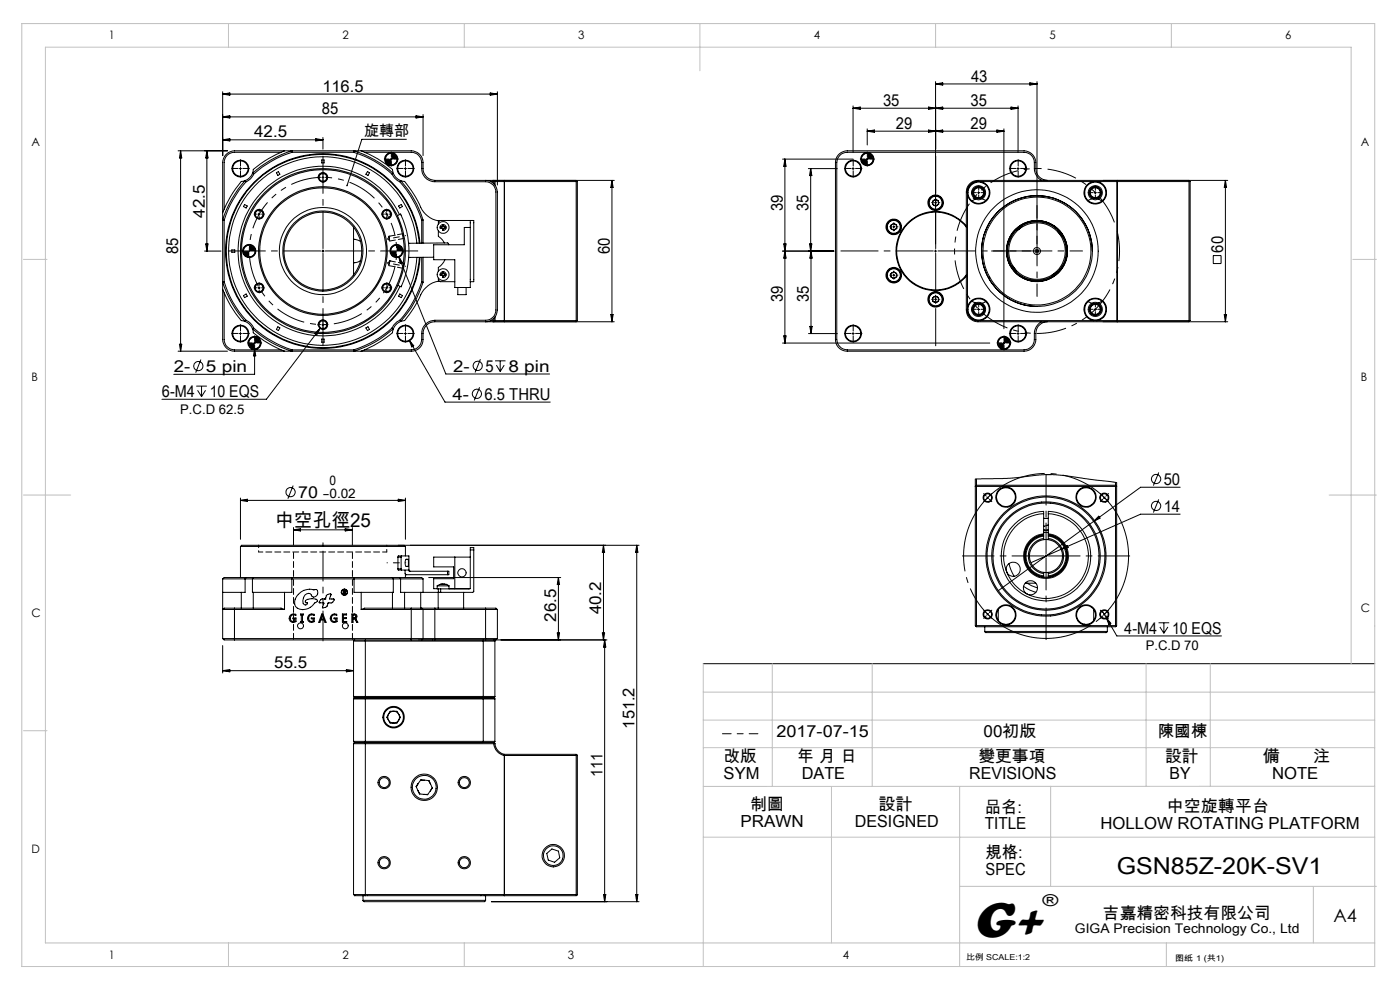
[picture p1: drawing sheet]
<svg xmlns="http://www.w3.org/2000/svg" width="297mm" height="210mm" viewBox="0 0 297 210" stroke-linecap="round" stroke-linejoin="round" font-family="sans-serif">
<g fill="none" stroke="#000" stroke-width=".21">
<path d="M47.2 19.5v13.5M47.2 20l1.6-.3v.5zM47.2 20h58.3M104 19.7l1.5 .3-1.5 .2zM105.5 19.5v19.8M198.5 17.3v34.4M198.5 17.8l1.5-.2v.5zM198.5 17.8h21.5M218.5 17.6l1.5 .2-1.5 .3zM220 17.3v34.4M37.8 32h10.5M38.3 32l.3 1.5h-.5z"/>
<path d="M38.3 32v42.5M43.9 32v21.3M43.9 32l.2 1.5h-.5zM47.2 29.7h21.3M47.2 29.7l1.6-.3v.5zM47.2 24.8l1.6-.3v.5zM47.2 24.8h42.5M50.8 35.8h.5M51 35.5v.5M52 38.3a22.8 22.8 0 0 0-4.8 8.4h.4M52 38.3l-.7 .2a20.5 20.5 0 0 0-4.1 6.6M52 38.3l.2 .3"/>
<path d="M52.2 38.6a21.8 21.8 0 0 0-4.6 8.1M53.6 36.8a2.6 2.6 0 0 1-1.6 1.5M53.6 36.8l.2 .2M53.8 37a2.92 2.92 0 0 1-1.6 1.6M58.6 36.6l.5-.2 .3 .6-.5 .2zM59.6 32.3h-9.9a2.17 2.17 0 0 0-2.1 2.2v9.9M60.4 32a21.2 21.2 0 0 0-6.7 4l-.1 .8M61.9 32.3a21.8 21.8 0 0 0-8.1 4.7M61.9 32.3v-.3a22.2 22.2 0 0 0-8.3 4.8M61.9 32.3h13.1M67 29.4l1.5 .3-1.5 .2zM67.5 37.9a1 1 0 0 1 .9-1.3 1 1 0 0 1 1.1 1.1 1 1 0 0 1-1.3 .9"/>
<path d="M68.3 33.9h.5v.7h-.5zM68.3 37.6h.5M68.5 29.2v2.4M68.5 37.4v.5M75 32.3a21.1 21.1 0 0 1 8.2 4.7M75 32.3l.1-.3a22.4 22.4 0 0 1 8.3 4.8M76.6 32a20.2 20.2 0 0 1 6.7 4l.1 .8M77.4 32.3h9.8a2.23 2.23 0 0 1 2.3 2.2 3.4 3.4 0 0 0 1 3.4l.8 .5 1 .2h10.7a2.17 2.17 0 0 1 2.2 2.1v25a2.17 2.17 0 0 1-2.2 2.2h-10.7a2.81 2.81 0 0 0-2.8 2.9 2.76 2.76 0 0 1-1.4 3.2l-.9 .2h-9.8M78 36.4l.4 .2-.3 .6-.5-.2zM82.8 33.8h.5M83 32.5a1.26 1.26 0 0 0-1.3 1.3M83 33.5v.5"/>
<path d="M83.2 37a3.1 3.1 0 0 0 1.6 1.6M83.4 36.8a2.88 2.88 0 0 0 1.6 1.5M83.4 36.8l-.2 .2M84.2 33.8a1.21 1.21 0 0 1-1.2 1.2M84.8 38.6a23.1 23.1 0 0 1 4.7 8.1M85 38.3a22.8 22.8 0 0 1 4.7 8.4M85 38.3l.7 .2a22.2 22.2 0 0 1 3.8 6 5.1 5.1 0 0 0 3.7 2.4M85 38.3l-.2 .3M85.8 35.8h.5M86 35.5v.5M86.2 29.6h-9.4l-3.2 9.8M88.3 24.5l1.4 .3-1.4 .2z"/>
<path d="M89.7 24.3v8.7M103 38.3a2.5 2.5 0 0 1 2.5 2.4v25a2.51 2.51 0 0 1-2.5 2.6M104.1 38.5h.7M104.8 38.5v.5M104.9 38.4l-.1 .1M105 38.5l-.2-.2h2.2v30h-2.2l.1-.2M105 38.5h17.2M105 38.5v.8M122.2 38.5v29.5M122.2 38.3l.2 .1M122.4 38.4l.1 29.6-.3 .3M122.4 38.4l-.2 .1"/>
<path d="M129.8 38.3l.3 1.4h-.5zM129.8 38.3v30M130.3 38.3h-38a2.51 2.51 0 0 1-2.6-2.5 3.1 3.1 0 0 0-1.2-3.5l-1.3-.3h-37.5a2.57 2.57 0 0 0-2.5 2.5v37.5a2.51 2.51 0 0 0 2.5 2.5h37.5a2.45 2.45 0 0 0 2.5-2.5 3.1 3.1 0 0 1 1.3-3.4l1.3-.3h38M166 33.8h15M166.5 33.8v39M166.5 33.8l.3 1.5h-.5zM171.5 35.8h6.1M172 35.8v17.5M172 35.8l.2 1.4h-.5zM180.7 35.8h.5M181 22.5v9.9M181 35.5v.5"/>
<path d="M181 23h35M181 23l1.5-.3v.5zM183.7 33.8h.5M184 27.3v3.5M184 33.5v.5M184 27.8h29M184 27.8l1.5-.2v.5zM184 32.5a1.21 1.21 0 0 0-1.3 1.3M185.2 33.8a1.26 1.26 0 0 1-1.2 1.2M197 27.6l1.5 .2-1.5 .3zM197 22.7l1.5 .3-1.5 .2zM198.5 23l1.5-.3v.5z"/>
<path d="M198.5 27.8l1.5-.2v.5zM207 38.6a2.4 2.4 0 0 0-1.7 1.7M207 38.6a2.15 2.15 0 0 0-1.7 1.7M208 38.5a2.39 2.39 0 0 1 2 2.5 2.39 2.39 0 0 1-2.3 2.3 2.39 2.39 0 0 1-2.5-2.1M208 38.5h44.2M208 38.5l-1 .1M211.5 27.6l1.5 .2-1.5 .3zM213 27.3v42.4M214.5 22.7l1.5 .3-1.5 .2zM215.7 35.8h.5M216 22.5v9.9M216 35.5v.5"/>
<path d="M221 38.3a3.3 3.3 0 0 1-1.6-3.8 2.17 2.17 0 0 0-2.2-2.2h-37.5a2.23 2.23 0 0 0-2.2 2.2v37.5a2.29 2.29 0 0 0 2.2 2.2h37.5a2.23 2.23 0 0 0 2.2-2.2 3.3 3.3 0 0 1 1.6-3.7M222.2 38.3a2.51 2.51 0 0 1-2.5-2.5 3.2 3.2 0 0 0-1.2-3.5l-1.3-.3h-37.5a2.51 2.51 0 0 0-2.5 2.5v37.5a2.45 2.45 0 0 0 2.5 2.5h37.5a2.5 2.5 0 0 0 2.5-2.5 3.1 3.1 0 0 1 1.3-3.4l1.2-.3M232 38.5a2.39 2.39 0 0 0-1.7 3.7 2.39 2.39 0 0 0 4.1 0 2.39 2.39 0 0 0-1.7-3.7M237 38.3v30M252.2 38.5v29.5M252.2 38.3l.3 .2v29.5l-.2 .1M252.3 38.4l-.1 .1M260 38.3v30M260 38.3l.2 1.4h-.5zM260.5 38.3h-53a2.44 2.44 0 0 0-2.5 2.4v25a2.45 2.45 0 0 0 2.5 2.6h53M43.4 53.3h3.5M43.6 51.7h.5l-.2 1.6z"/>
<path d="M47.6 59.8a21.1 21.1 0 0 0 4.6 8.1M47.6 59.8l-.4 .1a23 23 0 0 0 4.8 8.3M47.6 46.7v13.1M49.2 53h.6v.5h-.6zM51.9 43.4l.6 .3-.3 .4-.6-.3zM52.9 52a1.33 1.33 0 0 0-1.3 1.3M54 45.7a1 1 0 0 1 .9-1.2 1 1 0 0 1 1.1 1 1 1 0 0 1-1.3 .9M54.1 53.3a1.21 1.21 0 0 1-1.2 1.2M54.7 45.4h.5M55 45.2v.5M68.3 53.3h.5M68.5 53v.5"/>
<path d="M75 50.8l.7 .1 .8 .4M75 48.2v10.1M76.5 55.2l-.4 .3-1.1 .3M81.1 45.7a1 1 0 0 1 .8-1.2 1 1 0 0 1 1.1 1 1 1 0 0 1-1.2 .9M81.8 45.4h.5M82 45.2v.5M84.1 52a1.33 1.33 0 0 0-1.2 1.3M84.3 45.7l.7-.3a18.2 18.2 0 0 1 .1 15.4l-.7-.3M84.6 43.7l.5-.3 .3 .4-.6 .3zM84.6 54.4l10 24.9h22M84.6 54.4l.8 1.3-.5 .2zM84.7 45.5a18 18 0 0 0-27.5-6.3 18 18 0 0 0 .2 28.2 18 18 0 0 0 27.4-6.6"/>
<path d="M85.4 53.3v.1a1.22 1.22 0 0 1-1.3 1.1M86.7 51.6l8.3-.1 .2 .4M88.4 51.6a20 20 0 0 0-29.7-15.8 20 20 0 0 0-1.8 33.7 20 20 0 0 0 31.3-12.6l.2-2.3M88.9 51.6a20.5 20.5 0 0 0-31.3-15.6 20.5 20.5 0 0 0 .4 35 20.5 20.5 0 0 0 31-16.4M89.1 51.6a20.6 20.6 0 0 0-30.4-16.5 20.6 20.6 0 0 0-2.8 34.5 20.6 20.6 0 0 0 32.6-11.4l.6-3.6M89.5 59.8a22.3 22.3 0 0 1-4.7 8.1M89.5 46.7v4.9M89.5 54.6v5.2M89.5 59.8l.2 .1M89.7 59.9a23 23 0 0 1-4.7 8.3M89.7 46.7v4.9M89.7 54.6v5.3"/>
<path d="M89.7 46.7h-.2M92 54.6h-5.3M93 59a.58 .58 0 0 0 .5 .8h3M93 49v1.1l.8 .8 .5 .6M93.2 59.6a5.3 5.3 0 0 0-4.3 3.7 20.8 20.8 0 0 1-3.2 4.7l-.7 .2M93.4 58.4h.3M93.4 48.4a.63 .63 0 0 1 .5-.8 .63 .63 0 0 1 .7 .7 .63 .63 0 0 1-.8 .6M93.4 58.4a.63 .63 0 0 1 .5-.8 .63 .63 0 0 1 .7 .7 .63 .63 0 0 1-.8 .6M93.7 48.1l.2-.2a.17 .17 0 0 1 0-.2 .17 .17 0 0 1 .2 0 .17 .17 0 0 1 0 .2l.1 .2a.24 .24 0 0 1 .3 0 .24 .24 0 0 1 .1 .3 .35 .35 0 0 0-.4 .1 .35 .35 0 0 0-.1 .4 .29 .29 0 0 1-.3-.1 .29 .29 0 0 1 0-.4h-.1M93.7 48.1a.2 .2 0 0 0-.3 0 .2 .2 0 0 0 0 .3 .2 .2 0 0 0 .3 0M93.7 58.1h-.3v.3M93.7 48.1v.3"/>
<path d="M93.7 58.1v.3M93.9 58v-.4h.2v.4M93.9 58l-.2 .1M93.9 48h.3M93.9 48.5h.3M93.9 58h.3M93.9 58.5h.3M94.1 58l.2 .1a.22 .22 0 0 1 .2 0 .22 .22 0 0 1 .1 .3 .35 .35 0 0 0-.4 0 .35 .35 0 0 0-.1 .5 .26 .26 0 0 1-.3-.1 .26 .26 0 0 1 0-.4h-.1M94.3 48.1v.3M94.3 58.1v.3M94.4 55.1a3.5 3.5 0 0 1-1.4 1.6v.8M99.8 46.8v13"/>
<path d="M99.8 46.8h.7v13h-.7M99.8 46.8h-6.4a.6 .6 0 0 0-.4 .7M99.8 48.3h-1.3v3.6h-6.5v3.2h4.5v5.9h3.3v-1.2M166.3 51.7h.5l-.3 1.6zM166.5 53.3l.3 1.4h-.5zM171.7 51.7h.5l-.2 1.6zM172 53.3v17.5M172 53.3l.3 1.4h-.5zM176.9 53.3h-10.9M188.9 47.8l.7-.4 .6 .3 .1 .8-.6 .4-.7-.4zM188.9 58.1l.7-.4 .6 .3 .1 .7-.6 .4-.7-.3zM189.4 58.4h.5"/>
<path d="M189.4 48.1h.5M189.6 47.9v.5M189.6 58.1v.5M197.8 42.7l.6-.4 .7 .3v.7l-.6 .4-.6-.3zM198.2 53.3h.5M198.2 43h.5M198.5 53v.5M205 47.9a8.4 8.4 0 0 0-12.3-.8 8.4 8.4 0 0 0 0 12.3 8.4 8.4 0 0 0 12.3-.8M205 48.2a8.3 8.3 0 0 0-12.1-1 8.3 8.3 0 0 0 0 12.1 8.3 8.3 0 0 0 12.1-1M205.2 41.2v24.1M205.3 40.3l-.1 .9M206.4 41.2a1.25 1.25 0 0 1 1.1-1.6 1.25 1.25 0 0 1 1.4 1.4 1.25 1.25 0 0 1-1.6 1.1"/>
<path d="M207 42.2l-.8 .4M207.4 40.9h.5M207.5 42.1h.4M207.6 40.6v.5M208.4 42.2l.7 .3M214.6 56.4l.3 .1M214.7 56.6l.7 .5 .1 .5M215.6 57.4v.3M215.9 48.9h-.4M216.6 48l-.3 .5-.6 .2M216.8 47.9l-.1 .3M219.7 53.3h.5"/>
<path d="M220 53v.5M223.2 58.3v.3M224.1 57.6h.3M224.3 57.8l-.7 .3-.3 .5M224.4 48.8v.4M224.5 49l.2 .5 .5 .4M225 50l.4 .1M231.1 41.2a1.26 1.26 0 0 1 1.1-1.6 1.26 1.26 0 0 1 1.4 1.4 1.26 1.26 0 0 1-1.6 1.1M231.6 42.2l-.7 .3M231.7 53.3a11.7 11.7 0 0 0-11.7-11.8 11.7 11.7 0 0 0-11.8 11.8 11.7 11.7 0 0 0 11.8 11.7M232.1 40.9h.5M232.1 42.1h.4"/>
<path d="M232.3 40.6v.5M233 42.2l.8 .4M257.4 54.2h1.6v1.7h-1.6zM37.8 74.5h10.5M38.1 73h.5l-.3 1.5zM42.6 76.3l-1.1 2.7M47.2 61.4a20.2 20.2 0 0 0 4.1 6.6l.7 .2M47.6 62.1v9.9a2.23 2.23 0 0 0 2.1 2.2h9.9M50.8 70.8h.5M51 70.5v.5M51.6 62.7l.6-.3 .3 .4-.6 .3zM52 68.2a2.79 2.79 0 0 1 1.6 1.5"/>
<path d="M52.2 67.9a3.1 3.1 0 0 1 1.6 1.7M52.2 67.9l-.2 .3M53.6 69.7a21.5 21.5 0 0 0 8.3 4.8v-.3M53.6 69.7l.1 .8a19.8 19.8 0 0 0 6.7 4M53.8 72.8h.5M53.8 69.6a23.1 23.1 0 0 0 8.1 4.6M53.8 69.6l-.2 .1M54 74v5.4h-17.1M54 74l.3 1.5h-.5zM54 71.5a1.26 1.26 0 0 0-1.3 1.3M54 61.3a1 1 0 0 1 .9-1.2 1 1 0 0 1 1.1 1.1 1 1 0 0 1-1.3 .8M54 72.5v.5"/>
<path d="M54.7 61.1h.5M55 60.8v.5M55.2 72.8v.1a1.22 1.22 0 0 1-1.2 1.1M58.9 69.3l.5 .3-.3 .5-.5-.2zM61.9 74.2h13.1M66.8 70.7l1.1-1-.7 1.3zM67.5 69.1a1 1 0 0 1 .9-1.2 1 1 0 0 1 1.1 1.1 1 1 0 0 1-1.3 .8M67.9 69.7l-11.4 15h-22.1M68.3 71.9h.5v.7h-.5zM68.3 68.9h.5M68.5 68.6v.5M77.6 69.6l.5-.3 .3 .6-.4 .2z"/>
<path d="M81.1 61.3a1 1 0 0 1 .8-1.2 1 1 0 0 1 1.1 1.1 1 1 0 0 1-1.2 .8M81.8 61.1h.5M82 60.8v.5M83.2 69.6a22.3 22.3 0 0 1-8.2 4.6M83.2 69.6l.2 .1M83.4 69.7a21.7 21.7 0 0 1-8.3 4.8l-.1-.3M83.4 69.7l-.1 .8a19.8 19.8 0 0 1-6.7 4M84.8 67.9a3.4 3.4 0 0 0-1.6 1.7M84.8 62.4l.6 .3-.3 .4-.5-.3zM84.8 67.9l.2 .3M85 68.2a3.1 3.1 0 0 0-1.6 1.5M85.8 70.8h.5"/>
<path d="M86 70.5v.5M86.8 72.2l7.6 13.1h22.3M86.8 72.2l1 1.1-.5 .3zM97.1 61v1.5h1.8v-1.5M101.9 76.2l-1.1 2.8M104.1 68h.7M104.8 68l.1 .1M104.8 67.5v.5M105 68h17.2M105 68l-.1 .1M105 67.2v.8M105 76.5h2.2"/>
<path d="M105.3 77.5l.8 1.3M106.1 76.5v2.3M107 77.5l-.9 1.3M122.2 68l.2 .1M129.6 66.7h.5l-.3 1.6zM166 72.8h44M166.3 71.3h.5l-.3 1.5zM171.5 70.8h6.1M171.8 69.2h.5l-.3 1.6zM180.7 70.8h.5M181 70.5v.5M197.8 63.2l.6-.4 .7 .3v.7l-.6 .4-.6-.3z"/>
<path d="M198.2 63.5h.5M198.5 63.2v.5M205.2 65.3a2.4 2.4 0 0 1 2.5-2.1 2.4 2.4 0 0 1 2.3 2.3 2.4 2.4 0 0 1-2 2.5M205.2 65.3l.1 .9M205.3 66.2a2.27 2.27 0 0 0 1.7 1.8M205.3 66.2a2.4 2.4 0 0 0 1.7 1.8M206.2 63.8l.8 .5M206.4 66a1.25 1.25 0 0 1 1.1-1.6 1.25 1.25 0 0 1 1.4 1.3 1.25 1.25 0 0 1-1.6 1.1M207 68h45.2M207.4 65.6h.5M207.5 64.4h.4M207.6 65.4v.5"/>
<path d="M209.1 64l-.7 .3M212.7 72.8h.5M213 72.5v.5M213 71.5h-.2a1.22 1.22 0 0 0-1.1 1.3M214.2 72.8v.1a1.22 1.22 0 0 1-1.2 1.1M215.7 70.8h.5M216 70.5v.5M230.9 64l.7 .3M231.1 66a1.26 1.26 0 0 1 1.1-1.6 1.26 1.26 0 0 1 1.4 1.3 1.26 1.26 0 0 1-1.6 1.1M232 68a2.39 2.39 0 0 1-1.7-3.7 2.39 2.39 0 0 1 4.1 0 2.39 2.39 0 0 1-1.7 3.7M232.1 65.6h.5M232.3 65.4v.5"/>
<path d="M232.5 64.4h-.4M233.8 63.8l-.8 .5M252.2 68l.1 .1M252.3 68.1l-.1 .2M259.7 66.7h.5l-.2 1.6zM41.6 81.9h2.3M41.9 82.8l.9 1.3M42.8 81.9v2.2M43.6 82.8l-.8 1.3M101.7 82.2l-1.1 2.7M51 105.6v8.8M51 106.1h35"/>
<path d="M51 106.1l1.5-.2v.5zM51 115.9l.3-.2h32.8a2.31 2.31 0 0 1 1.9 .2M51 115.9h35M51 115.9v6.6M62.2 103l-1.1 2.8M62.3 111.9v3.7M62.3 112.4h12.5M62.3 112.4l1.4-.3v.5zM73.2 112.1l1.6 .3-1.6 .2zM74.8 111.9v3.7M84.4 118.2h.7M84.4 118.2v2.5"/>
<path d="M84.5 105.9l1.5 .2-1.5 .3zM84.5 115.7h51.1M85.1 118.2v2.5M85.2 117.9l-.1 .3M85.2 117.9h-.7l-.1 .3M85.2 117.9h1.5v3M86 105.6v8.8M86 115.9v2M86.1 118.7l.5-.1v.3v1.1l-.3 .1a1.08 1.08 0 0 1-.2-1.4zM96.5 118.2v6.7M99.8 116.7v-.5h.7v.5M99.8 116.7v8.2h-6.3"/>
<path d="M99.8 118.2h-7.8v2.1h4.2v2.5h-4.2v2.1h.7M99.8 116.7h.7M100.5 116.7v8.8l-7 .2M128 115.7l.3 1.4h-.5zM128 115.7v20M135.1 115.7v75.6M135.1 115.7l.2 1.4h-.5zM206.9 103.2v-1.6l7.4-.1 7.2-.8 3.8 .1 10.8 1.4 .8 .2v.8M207 103.1l.2 .1M207.2 101.6v1.3M207.2 103.2v29.5M207.2 103.2h29.4"/>
<path d="M207.2 102.9l-.2 .2M207.2 102.9h29.4M209.3 105.4l.4 .4M209.7 105.4l-.4 .4M214.1 119.5l.3 1.3 .8 1.4M221.4 109v-.4a8.4 8.4 0 0 0-6.1 2.5 9.5 9.5 0 0 0 1.6 14.9 9.5 9.5 0 0 0 14.1-5.2 9.5 9.5 0 0 0-8.6-12.3v.5M221.4 109a9 9 0 0 0-7.2 13.6 9 9 0 0 0 15.4 0 9 9 0 0 0-7.2-13.6M221.4 113.2a4.7 4.7 0 0 0-3.5 7.3 4.7 4.7 0 0 0 8 0 4.7 4.7 0 0 0-3.5-7.3M221.4 114.2a3.8 3.8 0 0 0-3.2 3.7 3.8 3.8 0 0 0 3.2 3.8M221.4 113.7a4.2 4.2 0 0 0-3.7 4.2 4.2 4.2 0 0 0 3.7 4.3M221.4 114.5a3.5 3.5 0 0 0-3 3.4 3.5 3.5 0 0 0 3 3.5M221.4 114.5h1"/>
<path d="M221.4 112.5h1zM221.4 112.9h1M221.4 110h1M221.4 109v5.5M221.7 118h.4M221.9 100.7h1.1M221.9 117.7v.5M222.4 111.4l-.9 .2-.1-.1M222.4 111.4h.1M222.4 114.5a3.5 3.5 0 0 1 3 3.4 3.5 3.5 0 0 1-3 3.5M222.4 114.2a3.8 3.8 0 0 1 3.2 3.7 3.8 3.8 0 0 1-3.2 3.8M222.4 113.7a4.2 4.2 0 0 1 3.7 4.2 4.2 4.2 0 0 1-3.7 4.3"/>
<path d="M222.4 109v5.5M225.1 116.5l1.3-.8 .2 .5zM233.1 109.5l.3 .4-1.4 .7zM234.1 105.4l.4 .4M234.5 105.4l-.4 .4M236.6 102.3v.6M236.6 103.2v29.5M236.6 102.9l.3 .3v29.5l-.3 .3h-29.4l-.3-.3 .1-29.6M236.8 103.1l-.2 .1M245.8 105.9l-1.1 2.8M245.8 100.2l-1.1 2.8M250.4 109.1h-8.4l-23.3 10.3"/>
<path d="M250.4 103.4h-8.4l-30.2 21.9M47.2 136.9v5.9M47.2 135.5l.4 .2h2.1M47.2 135.5h42.5M47.2 122.8h4.8M47.2 125.7h4M47.2 122.8v12.7M49.7 129h9.9l.8 .3M49.7 129h-2.1l-.4 .3h13.2M49.7 135.7h37.5M49.7 129v6.7M51.2 125.7v3.3"/>
<path d="M52 122.8v2.9h-.8M52 122.8h1.6M52.2 122.5h1.6M52.2 122.5h-4.6l-.4 .3M52.2 122.5l-.2 .3M53.6 122.8h8.3M53.6 122.8v2.9h.1M53.7 125.7h6.7M53.7 125.7v3.3M53.8 122.5h8.1M53.8 122.5l-.2 .3M60.4 125.7v3.6"/>
<path d="M61.7 130.4l.6-.2 .5 .1v.3a.71 .71 0 0 0-1.2 .4 .71 .71 0 0 0 .9 .8v-.5h-.3v-.2h.6v.8a.9 .9 0 0 1-1.3-.2 .9 .9 0 0 1 .2-1.3zM61.9 122.8v2.9h-1.5M61.9 122.8h13.2M61.9 122.5h13.1M61.9 122.5v.3M63.3 126.1a3.6 3.6 0 0 1 3.4-1h.3a.85 .85 0 0 1 .3 1.1 .85 .85 0 0 1-1.1 .3 .86 .86 0 0 0-.8-.7 .86 .86 0 0 0-.9 .7 1.29 1.29 0 0 0 .2 1.8l.4-.1 .1-.3a.31 .31 0 0 1-.3 0 .31 .31 0 0 1-.1-.4 2.22 2.22 0 0 1 2.5-.2l-.1 .4-.4 .2a2.68 2.68 0 0 1-4.1 .7 2.22 2.22 0 0 1 .6-2.5zM63.8 130.2h.5v.2h-.1v1.4h.1v.2h-.5v-.2h.1v-1.4h-.1zM65.5 130.4l.6-.2 .5 .1v.3a.71 .71 0 0 0-1.1 .4 .71 .71 0 0 0 .9 .8v-.5h-.4v-.2h.7v.8a.9 .9 0 0 1-1.3-.2 .9 .9 0 0 1 .1-1.3zM68.1 127.2l.3-.2a.58 .58 0 0 0 .7 0 .58 .58 0 0 0 .2-.7l.8-.3 .1 .1-.3 1h1a1.01 1.01 0 0 1-1.3 .8v.1a.9 .9 0 0 1-1.2 .9l.3-1-1-.1zM68.3 130.2h.2l.7 1.8h-.3l-.1-.5h-.7l-.2 .5h-.3zM68.4 130.4l.3 .9h-.6zM68.9 127.1h.1"/>
<path d="M70.4 130.4l.6-.2 .4 .1v.3a.7 .7 0 0 0-1.1 .4 .7 .7 0 0 0 1 .8v-.5h-.4v-.2h.6v.8a.9 .9 0 0 1-1.3-.2 .9 .9 0 0 1 .2-1.3zM72.6 130.2h.9v.2h-.7v.6h.7v.2h-.7v.6h.8v.2h-1zM72.8 125.2l.5 .1-.1 .4 .2 .3h-.2l-.1-.3h-.2l-.1 .3zM72.9 125.3h.3v.2l-.3 .1zM74.6 130.2h.6a.48 .48 0 0 1 .5 .4 .48 .48 0 0 1-.3 .6l.5 .8h-.2l-.6-.7h-.2v.7h-.3zM74.9 130.4h.2a.3 .3 0 0 1 .4 .3 .3 .3 0 0 1-.4 .3h-.2zM75 136h2.5M75 136v11.7M75 122.5h8.2M75 122.5l.1 .3M75.1 122.8h8.3M75.1 122.8v2.9h1.5"/>
<path d="M75.2 135.7l-.2 .3M75.4 131.2h.1M76.6 125.7h6.7M76.6 129.3h13.1M76.6 125.7v3.6M77.5 135.7v.3M77.5 136v11.7M77.5 136h25M83.2 122.5h1.6M83.2 122.5l.2 .3M83.3 125.7v3.3M83.4 122.8h1.6"/>
<path d="M83.4 122.8v2.9h-.1M84.4 120.7l.1 .2h.7M84.4 120.7h.7M84.8 122.5h4.7l.2 .3M84.8 122.5l.2 .3M85 122.8v2.9h.8M85 122.8h4.7M85.1 120.7l.1 .2M85.2 120.9h1.5M85.8 125.7h3.5M85.8 125.7v3.3M85.9 120.9v.8l.2 .2h8.8"/>
<path d="M86 121.8v.7M86.7 120.9l.3 .3M86.7 120.9h.1M87 121.2h7.9M87.2 129h-9.8l-.8 .3M87.2 135.7h2.3M87.2 129h2.3M87.2 129v6.7M88.8 135.7h40M89.3 125.7h4.2M89.3 125.7v3.3M89.5 129h2.8"/>
<path d="M89.5 135.7h2.2M89.5 129l.2 .3M89.7 129.3h15.8M89.7 135.5h15.8M89.7 122.8v2.9M89.7 129.3v6.2M89.7 135.5l-.2 .2M90.9 122.5h28.1M92.3 129h10.7M92.3 129v6.7M92.7 124.3h2.6M92.7 124.9h.3"/>
<path d="M92.7 124.3v.6M93 124.9h.5M93 124.9v4.1M93.4 124l-.7 .3M93.4 124h.1M93.4 124h1.2M93.5 124.9v.8M94.6 124l.7 .3M94.6 124h.1M94.9 121.2h.3v.7h-.3M94.9 121.2v.7M95.3 124.3v.6"/>
<path d="M98.4 125.7v3.3M99.6 124.9h-.1M102.5 136h2.5M102.5 136v11.7M103 135.7h-.5v.3M103 129h2.2l.3 .3M103 129v6.7M104.7 135.7l.3 .3M105 136v11.7M105.5 135.5l-.3 .2h-2.2M105.5 129.3v6.2M118.2 134.3h.5l-.2 1.4z"/>
<path d="M118.5 122.5v13.2M118.5 122.5l.2 1.5h-.5zM127.8 134.3h.5l-.3 1.4zM128.3 135.7v55.6M128.3 135.7l.2 1.6h-.5zM207.2 132.7h29.4M207.2 132.7l-.2 .1M208.9 133.9l.2 .3h25.6l.2-.3M208.9 133.9h26M208.9 133v.9M209.3 130.1l.4 .4M209.7 130.1l-.4 .4"/>
<path d="M211.8 129.3v2.3M217.1 124.4l1.4 .8 1.2 .5M217.5 123.7h.4M217.9 123.7h1.8M217.9 123.7l2.2 1M221.4 121.4v1a4.5 4.5 0 0 1-4-4.5 4.5 4.5 0 0 1 4-4.4 4.5 4.5 0 0 0-3.3 6.8 4.5 4.5 0 0 0 7.6 0 4.5 4.5 0 0 0-3.3-6.8 4.5 4.5 0 0 1 4 4.4 4.5 4.5 0 0 1-4 4.5v-1M221.4 121.4h1M232 129.3v2.3M233.9 129.6l.8 1.4M234.1 130.1l.4 .4M234.5 130.1l-.4 .4M234.7 131l2.2 3.9h22.2"/>
<path d="M234.7 131l1 1.2-.5 .3zM234.9 133v.9M236.6 132.7l.2 .1M245.8 132.1h2.2M246.1 133l.8 1.3M246.9 132.1v2.2M247.8 133l-.9 1.3M47.2 142.3l1.6-.3v.5zM47.2 142.3h27.8M73.5 142l1.5 .3-1.5 .2zM75 157.8h29.8M75 148.3h2.5"/>
<path d="M75 157.3l.2 .2M75 157.3h2.5M75 147.7h2.5M75 147.7l.2 .3M75 148.3v9M75 157.8v32M75.2 157.5h2.3M75.2 148h2.3M75.2 148l-.2 .3M75.2 157.5l-.2 .3M77.5 148v.3M77.5 157.3v.2"/>
<path d="M77.5 147.7v.3M77.5 148.3v9M77.5 157.5v32.5M77.5 157.5l27.4 .1M77.5 148h25M77.5 148.3h25M77.5 157.3h25M77.5 147.7h25M82.8 150.9h1.4l.7 1.2-.7 1.3h-1.4l-.7-1.3zM102.5 148v.3M102.5 157.3v.2M102.5 148h2.2"/>
<path d="M102.5 148.3h2.5M102.5 157.3h2.5M102.5 147.7v.3M102.5 147.7h2.5M102.5 148.3v9M104.7 148l.3 .3M104.8 157.8a2.72 2.72 0 0 0 2.2 2.5M104.9 157.6l.1 .1a2.49 2.49 0 0 0 2 2.3M104.9 157.6l-.1 .2M105 157.3l-.3 .2M105 147.7l-.3 .3M105 148.3v9"/>
<path d="M149.2 140.8h142.4M88.7 167.7l.4 .7M88.7 166.2l-.4 .7M89.3 165.5h.8M89.3 165.4l1.7 .2 .7 1.6-1 1.4-1.7-.2-.7-1.6zM89.9 168.5h.9M90.9 165.6l.4 .7M91.7 167.1l-.4 .7M107 160.3h.1M107 160v30M107 160.3h15.2M107 160l15.4 .1"/>
<path d="M122.2 160.3v29.5M122.4 160.1v29.8M122.4 160.1l-.2 .2M75 189.8h47.2M75 189.8l.2 .2M75.2 190h.1M77 191l.3 .3h25.5l.2-.3M77 191h26M77 190v1M103 190v1M104.2 191.3h31.4M116 181l1.1-.9 1.4 .4 .2 1.5-1 .9-1.4-.5z"/>
<path d="M122.2 189.8l.2 .1M122.4 189.9l-47.1 .1M128 189.8h.5l-.2 1.5zM134.8 189.8h.5l-.2 1.5z"/>
<circle cx="51" cy="35.7" r="1.77"/>
<circle cx="51" cy="35.8" r="1.63"/>
<circle cx="68.5" cy="37.6" r=".82"/>
<circle cx="68.5" cy="37.6" r=".97"/>
<circle cx="83" cy="33.8" r="1.39"/>
<circle cx="83" cy="33.8" r="1.24"/>
<circle cx="86" cy="35.7" r="1.77"/>
<circle cx="86" cy="35.8" r="1.63"/>
<circle cx="181" cy="35.8" r="1.63"/>
<circle cx="181" cy="35.7" r="1.78"/>
<circle cx="184" cy="33.8" r="1.4"/>
<circle cx="184" cy="33.7" r="1.25"/>
<circle cx="216" cy="35.8" r="1.63"/>
<circle cx="216" cy="35.7" r="1.78"/>
<circle cx="52.9" cy="53.2" r="1.4"/>
<circle cx="52.9" cy="53.3" r="1.24"/>
<circle cx="55" cy="45.5" r=".82"/>
<circle cx="55" cy="45.4" r=".98"/>
<circle cx="68.5" cy="53.3" r="8.3"/>
<circle cx="68.5" cy="53.3" r="8.5"/>
<circle cx="68.5" cy="53.3" r="17.5"/>
<circle cx="68.5" cy="53.3" r="9.3"/>
<circle cx="68.5" cy="53.3" r="13.7"/>
<circle cx="68.5" cy="53.3" r="13.4"/>
<circle cx="68.5" cy="53.3" r="17.3"/>
<circle cx="82" cy="45.4" r=".98"/>
<circle cx="82" cy="45.4" r=".83"/>
<circle cx="84.1" cy="53.2" r="1.4"/>
<circle cx="84.1" cy="53.2" r="1.25"/>
<circle cx="94" cy="48.2" r="1.25"/>
<circle cx="94" cy="58.2" r="1.26"/>
<circle cx="189.6" cy="58.4" r="1.65"/>
<circle cx="189.6" cy="48.1" r="1.65"/>
<circle cx="189.6" cy="48.1" r="1.5"/>
<circle cx="189.6" cy="58.4" r="1.37"/>
<circle cx="189.6" cy="58.4" r="1.49"/>
<circle cx="189.6" cy="48.1" r=".61"/>
<circle cx="189.6" cy="48.1" r="1.37"/>
<circle cx="189.6" cy="58.4" r=".63"/>
<circle cx="198.5" cy="43" r="1.65"/>
<circle cx="198.5" cy="43" r="1.38"/>
<circle cx="198.5" cy="43" r=".62"/>
<circle cx="198.5" cy="43" r="1.49"/>
<circle cx="207.6" cy="40.9" r="1.49"/>
<circle cx="207.6" cy="40.9" r="2.25"/>
<circle cx="207.6" cy="40.9" r="1.24"/>
<circle cx="207.6" cy="40.9" r="1.2"/>
<circle cx="207.6" cy="40.9" r="1.05"/>
<circle cx="220" cy="53.2" r="13"/>
<circle cx="220" cy="53.3" r="6.5"/>
<circle cx="220" cy="53.3" r=".37"/>
<circle cx="220" cy="53.2" r=".75"/>
<circle cx="220" cy="53.3" r="6.4"/>
<circle cx="220" cy="53.2" r="6.5"/>
<circle cx="220" cy="53.3" r="11.8"/>
<circle cx="220" cy="53.2" r="11.5"/>
<circle cx="220" cy="53.3" r="6"/>
<circle cx="220" cy="53.3" r="6.2"/>
<circle cx="232.3" cy="40.9" r="1.19"/>
<circle cx="232.4" cy="40.9" r="1.49"/>
<circle cx="232.4" cy="40.9" r="1.04"/>
<circle cx="232.4" cy="40.9" r="1.25"/>
<circle cx="232.4" cy="40.9" r="2.25"/>
<circle cx="42.1" cy="77.7" r=".98"/>
<circle cx="51" cy="70.7" r="1.77"/>
<circle cx="51" cy="70.8" r="1.63"/>
<circle cx="54" cy="72.8" r="1.4"/>
<circle cx="54" cy="72.8" r="1.25"/>
<circle cx="54.9" cy="61.1" r=".83"/>
<circle cx="55" cy="61.1" r=".98"/>
<circle cx="68.5" cy="68.9" r=".97"/>
<circle cx="68.5" cy="68.9" r=".82"/>
<circle cx="82" cy="61.1" r=".84"/>
<circle cx="82" cy="61.1" r=".98"/>
<circle cx="86" cy="70.7" r="1.77"/>
<circle cx="86" cy="70.8" r="1.63"/>
<circle cx="101.3" cy="77.6" r=".98"/>
<circle cx="181" cy="70.8" r="1.63"/>
<circle cx="181" cy="70.7" r="1.78"/>
<circle cx="198.5" cy="63.5" r="1.38"/>
<circle cx="198.5" cy="63.5" r=".63"/>
<circle cx="198.5" cy="63.5" r="1.65"/>
<circle cx="198.5" cy="63.5" r="1.5"/>
<circle cx="207.6" cy="65.6" r="1.25"/>
<circle cx="207.6" cy="65.6" r="1.5"/>
<circle cx="207.6" cy="65.6" r="2.25"/>
<circle cx="207.6" cy="65.6" r="1.2"/>
<circle cx="207.6" cy="65.6" r="1.06"/>
<circle cx="213" cy="72.8" r="1.41"/>
<circle cx="213" cy="72.7" r="1.26"/>
<circle cx="216" cy="70.8" r="1.63"/>
<circle cx="216" cy="70.7" r="1.78"/>
<circle cx="232.3" cy="65.6" r="1.05"/>
<circle cx="232.3" cy="65.6" r="1.19"/>
<circle cx="232.4" cy="65.6" r="1.26"/>
<circle cx="232.4" cy="65.6" r="1.5"/>
<circle cx="232.4" cy="65.6" r="2.25"/>
<circle cx="101.2" cy="83.5" r=".99"/>
<circle cx="61.6" cy="104.4" r=".98"/>
<circle cx="209.5" cy="105.6" r=".96"/>
<circle cx="209.5" cy="105.6" r=".82"/>
<circle cx="213.4" cy="105.4" r="2.01"/>
<circle cx="213.4" cy="105.4" r="2.15"/>
<circle cx="221.9" cy="117.9" r="12.8"/>
<circle cx="221.9" cy="117.9" r="11.2"/>
<circle cx="221.9" cy="117.9" r="12.5"/>
<circle cx="221.9" cy="118" r="11.5"/>
<circle cx="230.4" cy="105.4" r="2.16"/>
<circle cx="230.4" cy="105.4" r="2.01"/>
<circle cx="234.3" cy="105.6" r=".97"/>
<circle cx="234.3" cy="105.6" r=".82"/>
<circle cx="245.3" cy="107.3" r=".98"/>
<circle cx="245.3" cy="101.6" r=".98"/>
<circle cx="63.7" cy="132.8" r=".63"/>
<circle cx="73.1" cy="125.6" r=".67"/>
<circle cx="73.1" cy="125.6" r=".6"/>
<circle cx="73.3" cy="132.8" r=".62"/>
<circle cx="98" cy="121.5" r=".87"/>
<circle cx="209.5" cy="130.3" r=".98"/>
<circle cx="209.5" cy="130.3" r=".83"/>
<circle cx="213.4" cy="130.5" r="2.15"/>
<circle cx="213.4" cy="130.4" r="2"/>
<circle cx="214.9" cy="120.7" r="1.5"/>
<circle cx="218.6" cy="124.7" r="1.5"/>
<circle cx="230.4" cy="130.5" r="2.16"/>
<circle cx="230.4" cy="130.4" r="2"/>
<circle cx="234.3" cy="130.3" r=".83"/>
<circle cx="234.3" cy="130.3" r=".99"/>
<circle cx="83.5" cy="152.1" r="2.1"/>
<circle cx="83.5" cy="152.1" r="2.28"/>
<circle cx="83.5" cy="152.1" r="1.25"/>
<circle cx="81.5" cy="166" r="1.3"/>
<circle cx="81.5" cy="166" r="1.06"/>
<circle cx="90" cy="167" r="2.52"/>
<circle cx="90" cy="167" r="2.81"/>
<circle cx="98.5" cy="166" r="1.3"/>
<circle cx="98.5" cy="166" r="1.06"/>
<circle cx="81.5" cy="183" r="1.3"/>
<circle cx="81.5" cy="183" r="1.06"/>
<circle cx="98.5" cy="183" r="1.3"/>
<circle cx="98.5" cy="183" r="1.06"/>
<circle cx="117.4" cy="181.5" r="2.38"/>
<circle cx="117.4" cy="181.5" r="2.08"/>
</g>
<path d="M238.7 112.8a17.5 17.5 0 0 0-29.3-7.1 17.5 17.5 0 0 0 7.8 29.1 17.5 17.5 0 0 0 21.8-20.8l-.3-1.2" fill="none" stroke="#000" stroke-width=".21" stroke-dasharray="30.5 1.3 1.3 1.3" stroke-dashoffset="11.7" stroke-linecap="butt"/>
<path d="M83.5 48.7a15.6 15.6 0 0 0-26.2-6.4 15.6 15.6 0 0 0 7 26 15.6 15.6 0 0 0 19.4-18.5l-.2-1.1" fill="none" stroke="#000" stroke-width=".21" stroke-dasharray="6.3 1.3 1.3 1.3 1.3 1.3" stroke-dashoffset="4.9" stroke-linecap="butt"/>
<path d="M236.7 48.1a17.5 17.5 0 0 0-29.2-7.1 17.5 17.5 0 0 0 7.8 29.1 17.5 17.5 0 0 0 21.7-20.8l-.3-1.2" fill="none" stroke="#000" stroke-width=".21" stroke-dasharray="6.3 1.3 1.3 1.3 1.3 1.3" stroke-dashoffset="-1" stroke-linecap="butt"/>
<path d="M68 53.2h-19.6M68.5 52.7v-19.6M68.5 53.7v19.6M69 53.2h19.6M198 53.2h-19.6M198.5 52.7v-19.6M198.5 53.7v19.6M199 53.2h19.6" fill="none" stroke="#000" stroke-width=".21" stroke-dasharray="30.5 1.3 1.3 1.3" stroke-dashoffset="22.6"/>
<g fill="none" stroke="#000" stroke-width=".21" stroke-dasharray="30.5 1.3 1.3 1.3">
<path d="M50.5 35.7h-1.4M51 35.2v-1.3M51 36.2v1.4M51.5 35.7h1.4M68 37.6h-.6M68.5 37.1v-.6M68.5 38.1v.6M69 37.6h.6M82.5 33.7h-1M83 33.2v-1M83 34.2v1M83.5 33.7h1"/>
<path d="M85.5 35.7h-1.4M86 35.2v-1.3M86 36.2v1.4M86.5 35.7h1.4M180.5 35.7h-1.4M181 35.2v-1.3M181 36.2v1.4M181.5 35.7h1.4M183.5 33.7h-1M184 33.2v-1M184 34.2v1M184.5 33.7h1"/>
<path d="M215.5 35.7h-1.4M216 35.2v-1.3M216 36.2v1.4M216.5 35.7h1.4M54.5 45.4h-.6M55 44.9v-.6M55 45.9v.6M55.5 45.4h.6M81.5 45.4h-.5M82 44.9v-.6M82 45.9v.6M82.5 45.4h.6"/>
<path d="M189.1 58.4h-.4M189.1 48.1h-.4M189.6 57.9v-.4M189.6 58.9v.3M189.6 47.6v-.4M189.6 48.6v.4M190.1 58.4h.4M190.1 48.1h.4M198 43h-.4M198.5 42.5v-.4M198.5 43.5v.4M199 43h.4"/>
<path d="M207.1 40.9h-.8M207.6 40.4v-.8M207.6 41.4v.8M208.1 40.9h.8M231.9 40.9h-.8M232.4 40.4v-.8M232.4 41.4v.8M232.9 40.9h.8M50.5 70.7h-1.4M51 70.2v-1.3M51 71.2v1.4M51.5 70.7h1.4"/>
<path d="M53.5 72.7h-1M54 72.2v-1M54 73.2v1M54.5 61h-.6M54.5 72.7h1M55 60.5v-.5M55 61.5v.6M55.5 61h.6M68 68.9h-.6M68.5 68.4v-.6M68.5 69.4v.5M69 68.9h.6"/>
<path d="M81.5 61h-.5M82 60.5v-.5M82 61.5v.6M82.5 61h.6M85.5 70.7h-1.4M86 70.2v-1.3M86 71.2v1.4M86.5 70.7h1.4M180.5 70.7h-1.4M181 70.2v-1.3M181 71.2v1.4M181.5 70.7h1.4"/>
<path d="M198 63.5h-.4M198.5 63v-.4M198.5 64v.4M199 63.5h.4M207.1 65.6h-.8M207.6 65.1v-.8M207.6 66.1v.8M208.1 65.6h.8M212.5 72.7h-1M213 72.2v-1M213 73.2v1M213.5 72.7h1"/>
<path d="M215.5 70.7h-1.4M216 70.2v-1.3M216 71.2v1.4M216.5 70.7h1.4M231.9 65.6h-.8M232.4 65.1v-.8M232.4 66.1v.8M232.9 65.6h.8M68.5 115.9v-.8M209.2 105.2l-.5-.5M209.2 105.9l-.5 .5M209.9 105.9l.5 .5"/>
<path d="M209.9 105.2l.5-.5M233.9 105.2l-.5-.5M233.9 105.9l-.5 .5M234.6 105.9l.6 .5M234.6 105.2l.6-.5M209.2 129.9l-.5-.5M209.2 130.7l-.5 .5M209.9 130.7l.5 .5M209.9 129.9l.5-.5M233.9 129.9l-.5-.5M233.9 130.7l-.5 .5M234.6 130.7l.6 .5"/>
<path d="M234.6 129.9l.6-.5"/>
</g>
<path d="M219.5 53.2h-9.2M220 52.7v-9.1M220 53.7v9.2M220.5 53.2h9.1" fill="none" stroke="#000" stroke-width=".21" stroke-dasharray="30.5 1.3 1.3 1.3" stroke-dashoffset="27.8"/>
<path d="M221.9 117.4v-16.7" fill="none" stroke="#000" stroke-width=".21" stroke-dasharray="30.5 1.3 1.3 1.3" stroke-dashoffset="24"/>
<path d="M221.4 117.9h-17.2M221.9 118.4v17.3M222.4 117.9h17.3" fill="none" stroke="#000" stroke-width=".21" stroke-dasharray="30.5 1.3 1.3 1.3" stroke-dashoffset="23.8"/>
<path d="M153.3 155.6h7.5" fill="none" stroke="#000" stroke-width=".21" stroke-dasharray="30.5 1.3 1.3 1.3" stroke-dashoffset="28.6"/>
<path d="M82.1 50.7l4-.7M82.1 55.8l4 .7M82.1 119.4h4" fill="none" stroke="#000" stroke-width=".21" stroke-dasharray="30.5 1.3 1.3 1.3" stroke-dashoffset="30.4"/>
<path d="M62.3 117.1v18.6M74.8 117.1v18.6" fill="none" stroke="#000" stroke-width=".21" stroke-dasharray="1.3 .6" stroke-dashoffset="-.1"/>
<path d="M54.9 115.6v1.5M82 117.1v-1.5" fill="none" stroke="#000" stroke-width=".21" stroke-dasharray="1.3 .6" stroke-dashoffset=".7"/>
<path d="M54.9 117.1h27.1" fill="none" stroke="#000" stroke-width=".21" stroke-dasharray="1.3 .6" stroke-dashoffset=".4"/>
<path d="M68.5 137v-21.1" fill="none" stroke="#000" stroke-width=".21" stroke-dasharray="6.3 1.3 1.3 1.3 1.3 1.3" stroke-dashoffset="-1"/>
<g fill="none" stroke="#c0c0c0" stroke-width=".21">
<path d="M4.6 5h287v200h-287zM48.5 5v5M98.5 5v5M148.5 5v10M198.5 5v5M248.5 5v5M5 55h5M287 55h5M5 105h10M282 105h10M5 155h5M149.2 152.7h142.4"/>
<path d="M149.2 146.8h142.4M149.2 140.8v64.2M149.2 158.6h142.4M163.8 140.8v26M185 140.8v26M243.1 140.8v26M256.8 140.8v26M286.6 140.8v-130.8h-277v190h282M149.2 177.6h142.4M176.4 166.8v33.2M203.6 166.8v38.2M222.9 166.8v21.2"/>
<path d="M291.6 166.8h-142.4M203.6 188h88.4M278.6 188v12M48.5 200v5M98.5 200v5M247.4 200v5"/>
</g>
<g fill="#000">
<path d="M73.5 39.2h.2a.17 .17 0 0 1 .1 .2 .17 .17 0 0 1-.2 .1z"/>
<path d="M182.7 33.8a1.21 1.21 0 0 0 1.3 1.2v-1.2zM184 32.5v1.3h1.2a1.26 1.26 0 0 0-1.2-1.3zM211.7 72.8v.1a1.22 1.22 0 0 0 1.3 1.1v-1.2zM213 71.5v1.3h1.2a1.26 1.26 0 0 0-1.2-1.3z"/>
<path d="M51.6 53.3l.1 .3a1.17 1.17 0 0 0 1.2 .9v-1.2zM52.9 52v1.3h1.2a1.26 1.26 0 0 0-1.2-1.3zM82.9 53.3l.1 .4a1.19 1.19 0 0 0 1.1 .8v-1.2zM84.1 52v1.3h1.3a1.26 1.26 0 0 0-1.3-1.3zM81.7 33.8a1.26 1.26 0 0 0 1.3 1.2v-1.2zM83 32.5v1.3h1.2a1.21 1.21 0 0 0-1.2-1.3zM52.7 72.8l.1 .1a1.22 1.22 0 0 0 1.2 1.1v-1.2zM54 71.5v1.3h1.2a1.21 1.21 0 0 0-1.2-1.3z"/>
</g>
<path d="M82.5 50.2l.2 .9-.2-.9M82.7 55.4l-.2 .9 .2-.9M85.5 49.6l.2 1-.2-1M85.7 55.9l-.2 1 .2-1" fill="none" stroke="#000" stroke-width=".21" stroke-dasharray="1.3 .6" stroke-dashoffset=".6"/>
<path d="M82.3 50.7l.4 .4M82.3 55.8l.2 .5M82.5 50.1h.1M82.5 50.1l-.2 .6M82.7 55.3l-.4 .5M82.7 55.3h.1" fill="none" stroke="#000" stroke-width=".21" stroke-dasharray="1.3 .6"/>
<path d="M82.5 56.3l3 .6M82.7 51.1l3-.5M85.5 49.6l-3 .5M85.7 55.9l-3-.6" fill="none" stroke="#000" stroke-width=".21" stroke-dasharray="1.3 .6" stroke-dashoffset=".1"/>
<text font-size="11" x="206.4" y="198.7">G+</text>
<text font-size="4.9" x="236.9" y="185.4">GSN85Z-20K-SV1</text>
<text font-size="4.1" x="58.4" y="111.8">中空孔徑25</text>
<text font-size="3.9" x="282.9" y="195.5">A4</text>
<g font-size="3.5">
<text x="206" y="17.3">43</text>
<text x="68.4" y="19.5">116.5</text>
<text x="187.3" y="22.4">35</text>
<text x="205.9" y="22.4">35</text>
<text x="53.9" y="29.2">42.5</text>
<text x="68.3" y="24.3">85</text>
<text x="190" y="27.3">29</text>
<text x="205.9" y="27.3">29</text>
<text x="43.4" y="46.2" transform="rotate(-90 43.4 46.2)">42.5</text>
<text x="166" y="44.7" transform="rotate(-90 166 44.7)">39</text>
<text x="171.5" y="44.7" transform="rotate(-90 171.5 44.7)">35</text>
<text x="37.8" y="53.9" transform="rotate(-90 37.8 53.9)">85</text>
<text x="129.4" y="53.9" transform="rotate(-90 129.4 53.9)">60</text>
<text x="259.5" y="53.6" transform="rotate(-90 259.5 53.6)">60</text>
<text x="166" y="64.1" transform="rotate(-90 166 64.1)">39</text>
<text x="171.6" y="64.1" transform="rotate(-90 171.6 64.1)">35</text>
<text x="36.9" y="78.9">2-</text>
<text x="43.7" y="78.9">5 pin</text>
<text x="96.2" y="78.8">2-</text>
<text x="103" y="78.8">5</text>
<text x="107.9" y="78.8">8 pin</text>
<text x="34.4" y="84.2">6-M4</text>
<text x="44.5" y="84.2">10 EQS</text>
<text x="96" y="84.8">4-</text>
<text x="102.8" y="84.8">6.5 THRU</text>
<text x="63.3" y="105.6">70</text>
<text x="246.9" y="102.9">50</text>
<text x="246.9" y="108.6">14</text>
<text x="118" y="131.9" transform="rotate(-90 118 131.9)">26.5</text>
<text x="127.6" y="130.3" transform="rotate(-90 127.6 130.3)">40.2</text>
<text x="238.5" y="134.4">4-M4</text>
<text x="248.6" y="134.4">10 EQS</text>
<text x="58.2" y="141.8">55.5</text>
<text x="134.6" y="154.5" transform="rotate(-90 134.6 154.5)">151.2</text>
<text x="153.5" y="161.7">改版</text>
<text x="164.7" y="156.4">2017-07-15</text>
<text x="169.1" y="161.7">年 月 日</text>
<text x="207.6" y="161.7">變更事項</text>
<text x="208.7" y="156.4">00初版</text>
<text x="245.6" y="156.4">陳國棟</text>
<text x="247.2" y="161.7">設計</text>
<text x="267.9" y="161.7">備</text>
<text x="278.6" y="161.7">注</text>
<text x="127.8" y="164.9" transform="rotate(-90 127.8 164.9)">111</text>
<text x="153.5" y="165.2">SYM</text>
<text x="170.1" y="165.2">DATE</text>
<text x="205.6" y="165.2">REVISIONS</text>
<text x="248.1" y="165.2">BY</text>
<text x="269.9" y="165.2">NOTE</text>
<text x="159.1" y="171.9">制圖</text>
<text x="186.4" y="171.9">設計</text>
<text x="208.9" y="172.4">品名:</text>
<text x="247.5" y="172.2">中空旋轉平台</text>
<text x="157.1" y="175.4">PRAWN</text>
<text x="181.3" y="175.4">DESIGNED</text>
<text x="208.9" y="175.9">TITLE</text>
<text x="233.5" y="175.8">HOLLOW ROTATING PLATFORM</text>
<text x="209.1" y="182.1">規格:</text>
<text x="209.1" y="185.6">SPEC</text>
<text x="221.2" y="192.2">®</text>
<text x="234" y="194.8">吉嘉精密科技有限公司</text>
</g>
<text font-size="3.2" x="77.3" y="28.7">旋轉部</text>
<g font-size="2.8">
<text x="38.2" y="87.8">P.C.D 62.5</text>
<text x="68.5" y="105.6">-0.02</text>
<text x="69.9" y="102.8">0</text>
<text x="243.1" y="138">P.C.D 70</text>
<text x="228" y="197.8">GIGA Precision Technology Co., Ltd</text>
</g>
<g font-size="2.5">
<text x="23.1" y="8.4">1</text>
<text x="72.7" y="8.4">2</text>
<text x="122.7" y="8.4">3</text>
<text x="172.7" y="8.4">4</text>
<text x="222.7" y="8.4">5</text>
<text x="272.7" y="8.4">6</text>
<text x="6.7" y="30.9">A</text>
<text x="288.7" y="30.9">A</text>
<text x="6.7" y="80.9">B</text>
<text x="288.7" y="80.9">B</text>
<text x="6.7" y="130.9">C</text>
<text x="288.7" y="129.9">C</text>
<text x="6.7" y="180.9">D</text>
<text x="23.1" y="203.4">1</text>
<text x="72.7" y="203.4">2</text>
<text x="120.5" y="203.4">3</text>
<text x="178.8" y="203.4">4</text>
</g>
<g font-size="1.7">
<text x="204.9" y="203.7">比例 SCALE:1:2</text>
<text x="249.3" y="203.8">图纸 1 (共1)</text>
</g>
</svg>
